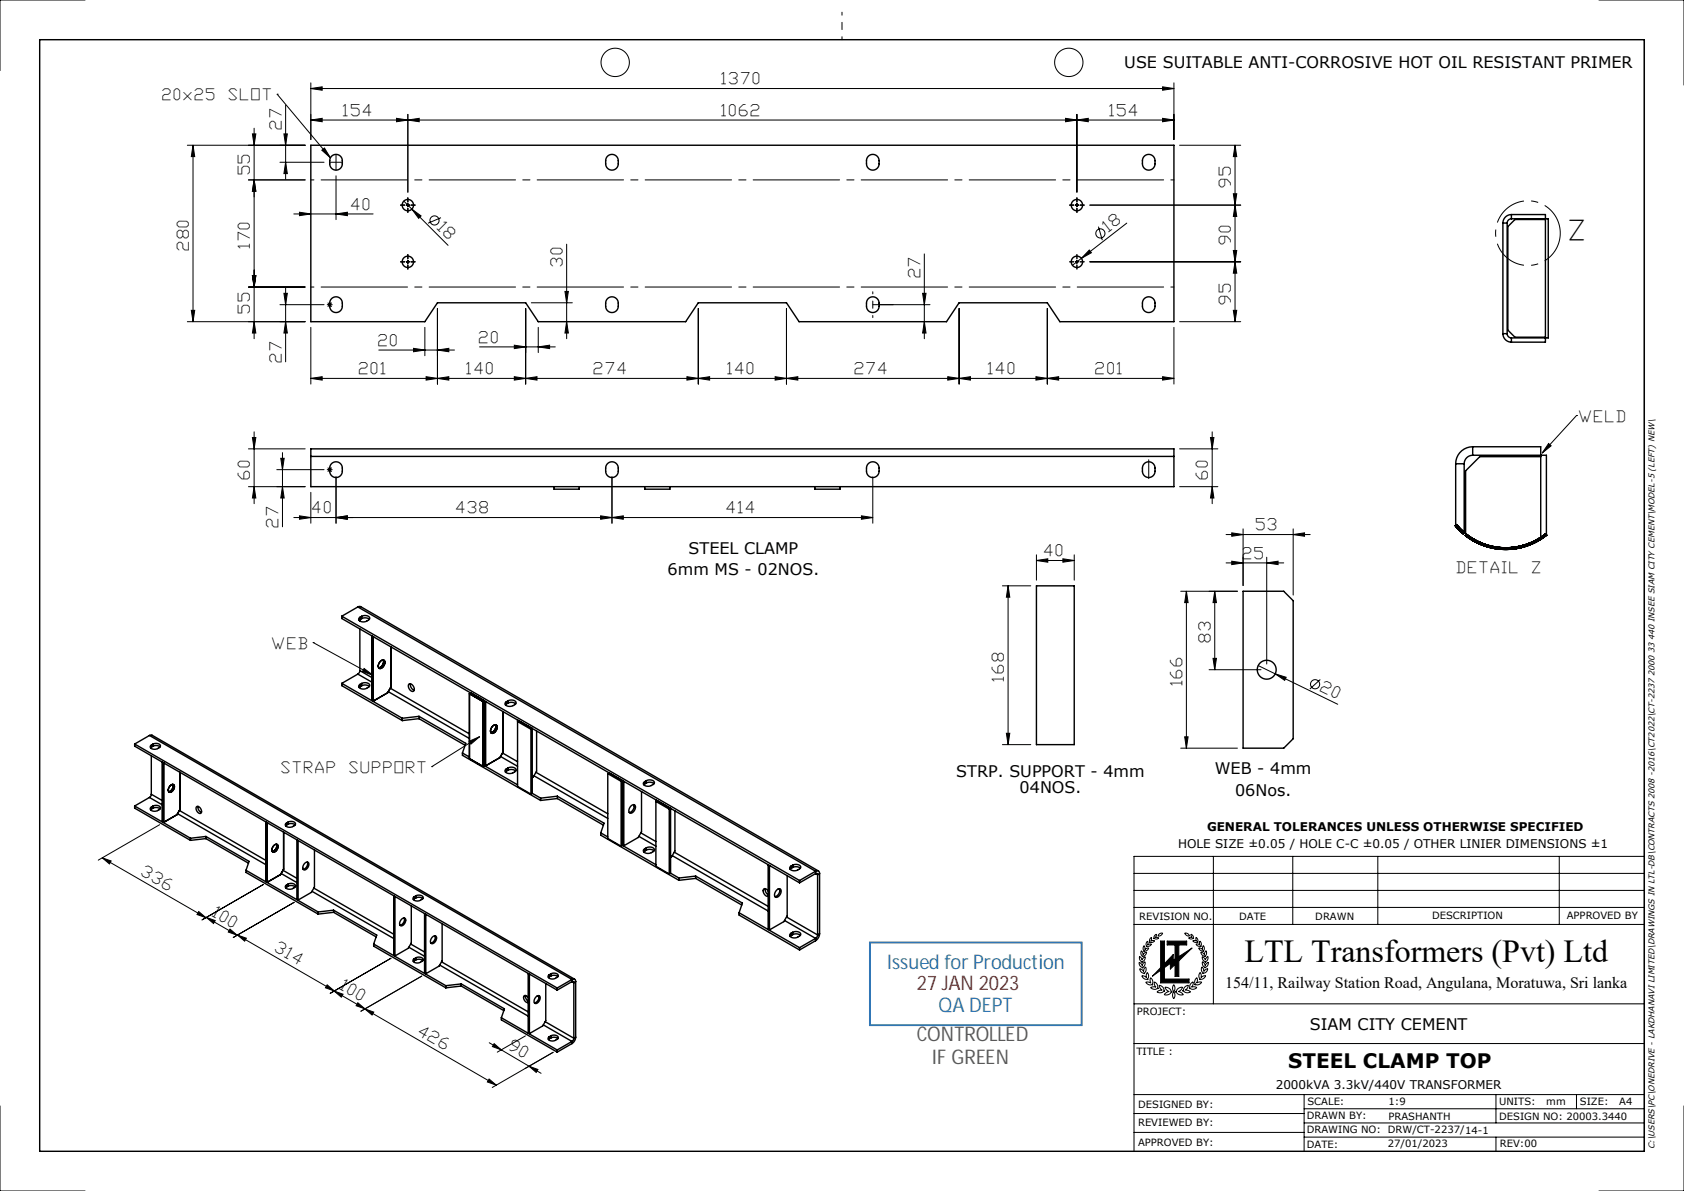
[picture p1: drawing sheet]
<svg xmlns="http://www.w3.org/2000/svg" width="297mm" height="210mm" viewBox="0 0 297 210" stroke-linecap="round" stroke-linejoin="round" font-family="sans-serif">
<path d="M275.2 41.1a5.7 5.7 0 0 0-8.5-5 5.7 5.7 0 0 0-.3 9.8 5.7 5.7 0 0 0 8.8-4.5v-.3" fill="none" stroke="#000" stroke-width=".18" stroke-dasharray="6.3 1.3 1.3 1.3" stroke-dashoffset=".5" stroke-linecap="butt"/>
<g fill="none" stroke="#000" stroke-width=".18">
<path d="M15 0h-15v12.4M48.9 16.6h.1M48.9 16.6l9.4 11.2M50.4 18.5v13.1M54.8 15.6l2-.3v.6zM54.8 14.6v10M54.8 15.6h152.2M205 15.3l2 .3-2 .3zM207 14.6v10M282 0h15v15M290 7v196M33 25.6h20.8"/>
<path d="M34 25.6l.3 2h-.6zM34 25.6v31.1M43.8 31.7h10M44.5 23.6h.6l-.3 2zM44.8 31.7l.3 2h-.6zM44.8 22.6v12.1M44.8 31.7v28M49.4 28.6h7.8M50.1 23.6h.6l-.3 2zM50.4 28.6l.3 2h-.6zM51.8 37.7h14M52.8 37.4l2 .3-2 .3z"/>
<path d="M54.8 21.2l2-.3v.6zM56.8 26.5l.4-.4 1.1 1.7zM59.3 37.7l2-.3v.6zM59.3 31v7.7M69.9 20.9l2 .3-2 .3zM71.2 35.5l7.8 7.8M71.7 36.2h.5M71.9 35.9v.5M71.9 21.2l2-.3v.6zM71.9 20.2v13.7M72.6 36.9l1.7 1.2-.5 .4zM77.8 38.4l-2.3 1"/>
<path d="M187.9 20.9l2 .3-2 .3zM189.7 36.2h.5M189.9 35.9v.5M189.9 21.2l2-.3v.6zM189.9 20.2v13.7M192.2 36.2h26.6M193.7 40l.7 2.4M198.7 39.3l-9.6 7.5M205 20.9l2 .3-2 .3zM207 21.2h-152.2M208 25.6h10.8M217.5 34.2h.6l-.3 2z"/>
<path d="M217.8 36.2l.3 2h-.6zM217.8 25.6v31.1M217.8 25.6l.3 2h-.6zM33 56.7h20.8M33.7 54.7h.6l-.3 2zM43.8 50.6h10M44.5 48.6h.6l-.3 2zM44.8 56.7l.3 2h-.6zM49.4 53.7h7.8M50.1 51.7h.6l-.3 2zM50.4 50.7v13.1M50.4 56.7l.3 2h-.6z"/>
<path d="M54.8 57.7v10M57.7 53.7h1M57.8 53.4l.7 .7M58.2 53.2v1M58.5 53.4l-.7 .7M71.7 46.2h.5M71.9 45.9v.5M74.9 57.7v5M77.2 54.4v13.3M92.7 54.4v13.3M93.7 53.4h7.2M94.9 57.7v4.5"/>
<path d="M99.6 51.4h.6l-.3 2zM99.9 56.7l.3 2h-.6zM99.9 43.1v16.6M123.2 54.4v13.3M138.7 54.4v13.3M154.9 53.7h9.1M162.7 51.7h.6l-.3 2zM163 56.7l.3 2h-.6zM163 44.8v14.9M169.2 54.4v13.3M184.7 54.4v13.3M189.7 46.2h.5"/>
<path d="M189.9 45.9v.5M192.1 44.1l.4 .5-1.8 1zM192.2 46.2h26.6M207 57.7v10M208 56.7h10.8M217.5 44.2h.6l-.3 2zM217.5 54.7h.6l-.3 2zM217.8 46.2l.3 2h-.6zM43.8 79.1h10M44.5 77.1h.6l-.3 2zM44.8 76.1v12.7M49.8 79.8v13.1"/>
<path d="M54.8 66.7l2-.3v.6zM54.8 66.7h152.2M66.8 61.7h13.4M72.9 61.4l2 .3-2 .3zM75.2 66.4l2 .3-2 .3zM77.2 66.7l2-.3v.6zM77.2 61.7l2-.3v.6zM84.6 61.2h13.3M90.7 66.4l2 .3-2 .3zM90.7 60.9l2 .3-2 .3zM92.7 66.7l2-.3v.6zM94.9 61.2l2-.3v.6z"/>
<path d="M121.2 66.4l2 .3-2 .3zM123.2 66.7l2-.3v.6zM136.7 66.4l2 .3-2 .3zM138.7 66.7l2-.3v.6zM167.2 66.4l2 .3-2 .3zM169.2 66.7l2-.3v.6zM182.7 66.4l2 .3-2 .3zM184.7 66.7l2-.3v.6zM205 66.4l2 .3-2 .3zM208 79.1h6.8M213.5 77.1h.6l-.3 2zM213.8 76.1v12.7"/>
<path d="M273.1 78.2l.5 .4-1.6 1.3zM278 73.3h.1M278 73.3l-6 6.6M43.8 85.8h10M44.8 85.8l.3 2h-.6zM48.8 82.8h8.4M49.5 80.8h.6l-.3 2zM49.8 85.8l.3 2h-.6zM52.8 91l2 .3-2 .3zM54.8 86.8v5.5M57.7 82.8h1M57.8 82.5l.7 .7"/>
<path d="M58.2 82.3v1M58.5 82.5l-.7 .7M59.3 91.3l2-.3v.6zM59.3 84.1v8.2M105.9 91l2 .3-2 .3zM107.9 84.1v8.2M107.9 91.3l2-.3v.6zM151.9 91l2 .3-2 .3zM153.9 91.3h-102.1M153.9 84.1v8.2M182.8 98.8l2-.3v.6zM182.8 97.8v4.5"/>
<path d="M182.8 98.8h6.7M187.5 98.5l2 .3-2 .3zM189.5 97.8v4.5M208 85.8h6.8M213.8 85.8l.3 2h-.6zM216.2 99.3h10.2M216.2 94.3h14.9M217.2 99l2 .3-2 .3zM217.2 94l2 .3-2 .3zM219.2 93.3v10M223.4 99.3l2-.3v.6zM223.4 98.3v18.8"/>
<path d="M228.1 94.3l2-.3v.6zM228.1 93.3v11.6M256.8 92.9l-.2-.2 .2 .2M256.8 92.9h.1M256.8 92.6h.1M256.8 92.9l.2 .2M256.8 92.9l.1 .1M256.8 92.7l-.1-.2 .2 .2M256.8 92.7l.2 .2M256.9 93h.1M256.9 92.4v.1M256.9 92.5h.1"/>
<path d="M256.9 93.1h.1M256.9 92.5l.1 .1M256.9 92.8l.3 .2M257 92.5l.2 .3M257 93.1l.2 .3M257 92.9h.1M257 93.2h.1M257.1 93.2h.1M257.1 92.9l.1 .2M257.1 92.7l.2 .2M257.1 93.3l.2 .1M257.2 93.1l.1 .1"/>
<path d="M257.2 92.8l.1 .1M257.2 93.4h.1M257.3 93.1v.1M257.3 93.4l.1 .2M257.3 92.9h.1M257.3 93.2l.1 .1M257.3 92.9l.2 .2M257.3 93.5h.1M257.3 93.2l.2 .2M257.4 93.5h.1M257.4 93h.1M257.4 93.3l.2 .2"/>
<path d="M257.4 93.5l.1 .1M257.4 93v.1M257.4 93.1l.1 .1M257.5 93.6h.1M257.5 93.6l.1 .1M257.5 93.4l.1 .1M257.5 93.7l.2 .1M257.5 93.2l.3 .2M257.5 93.2h.1M257.6 93.5l.2 .2M257.6 93.5l.1 .1M257.6 93.2v.1"/>
<path d="M257.6 93.8l.3 .2M257.7 93.3l.1 .2M257.7 93.4l.2 .2M257.8 93.6l.2 .3M257.8 93.9h.1M257.8 93.9l.2 .2M257.8 93.7h.1M257.9 93.5h.1M257.9 94l.2 .2M257.9 93.8l.3 .3M257.9 93.6h.1M258 93.6h.1"/>
<path d="M258 93.6l.2 .2M258 93.9l.2 .1M258 93.6v.1M258.1 93.7h.1M258.1 94.2h.1M258.2 93.8h.1M258.2 94.1h.1M258.2 93.8l.1 .1M258.3 93.9h.1M258.4 94.4h.1M258.4 94.4l.1 .1M258.4 94.4l.3 .3"/>
<path d="M258.5 94.3l.1 .1M258.5 94.5h.1M258.5 94.3l.3 .2M258.5 94.5l.1 .1M258.6 94.1h.1M258.6 94.1l.1 .1M258.6 94.1l.7 .5M258.6 94.6h.1M258.7 94.7l.2 .1M258.7 94.4l.1 .1M258.7 94.7h.1M258.8 94.3l.1 .1"/>
<path d="M258.8 94.5l.1 .1M258.8 94.5l.4 .3M258.8 94.8h.1M258.9 94.3h.1M258.9 94.6h.1M258.9 94.8l.1 .1M259 94.9h.1M259 94.6v.1M259 94.4h.1M259 94.9l.2 .1M259 94.7h.1M259.1 94.5h.1"/>
<path d="M259.1 94.7l.2 .2M259.1 95l.3 .1M259.2 94.6l.1 .1M259.2 94.8l.3 .2M259.3 95.1h.1M259.3 94.6v.1M259.3 94.7l.6 .3M259.3 95.1l.4 .2M259.4 94.7h.1M259.4 94.9h.1M259.4 95.1l.1 .1M259.4 94.9l.3 .2"/>
<path d="M259.5 95h.1M259.5 94.8h.1M259.5 95.2h.1M259.6 95h.1M259.6 94.8h.1M259.6 94.8v.1M259.6 95.1h.1M259.6 95.3l.2 .1M259.7 95.3l.1 .1M259.7 94.9h.1M259.7 95.1l.2 .1M259.7 95.1h.1"/>
<path d="M259.7 94.9l.2 .1M259.8 95.2h.1M259.8 95.4h.1M259.9 95.4h.1M259.9 95.2h.1M259.9 95.4l.1 .1M259.9 95l.2 .1M259.9 95.2l.3 .2M259.9 95l.7 .4M260 95.5l.1 .1M260.1 95.5h.1M260.1 95.1h.1"/>
<path d="M260.1 95.5v.1M260.1 95.1v.1M260.1 95.6h.1M260.1 95.4l.3 .1M260.2 95.6l.2 .1M260.2 95.4h.1M260.2 95.6h.1M260.3 95.2h.1M260.3 95.4h.1M260.3 95.6v.1M260.3 95.4l.4 .2M260.3 95.2v.1"/>
<path d="M260.3 95.7l.3 .1M260.4 95.3h.1M260.4 95.5h.1M260.5 95.5h.1M260.5 95.3h.1M260.5 95.3l.3 .2M260.5 95.8h.1M260.6 95.8h.1M260.6 95.8l.2 .1M260.6 95.6h.1M260.7 95.6h.1M260.7 95.6l.1 .1"/>
<path d="M260.7 95.8l.1 .1M260.7 95.6v.1M260.7 95.5l.2 .1M260.7 95.9l.4 .1M260.7 95.7h.2M260.8 95.5l.3 .1M260.8 95.9l.2 .1M260.9 95.7h.1M260.9 95.7l.6 .3M260.9 95.7v.1M261 95.6l.2 .1M261 95.8h.1"/>
<path d="M261 95.6h.1M261.1 96l.3 .1M261.1 95.8l.2 .1M261.1 95.6l.1 .1M261.1 95.8h.1M261.2 96v.1M261.2 95.7h.1M261.2 95.7l.3 .1M261.2 96.1h.1M261.3 95.7h.1M261.3 96.1h.1M261.3 95.9h.1"/>
<path d="M261.4 95.9h.1M261.4 96.1h.1M261.4 96.1l.2 .1M261.4 95.7l.3 .2M261.4 96l.4 .1M261.5 95.8h.1M261.5 96h.1M261.5 96.2l.3 .1M261.6 96h.1M261.6 95.8h.1M261.6 95.8l.5 .2M261.7 96.1h.1"/>
<path d="M261.7 96.3h.1M261.8 96.1h.1M261.8 96.1l.3 .1M261.8 96.3l.2 .1M261.8 95.9h.1M261.8 96.3h.2M261.9 96.1h.1M261.9 96.1l.1 .1M262 96.4h.1M262 96.4h.3M262 96.2h.1M262 96h.1"/>
<path d="M262.1 96.4h.1M262.1 96.4l.4 .1M262.1 96.2l.3 .1M262.1 96l.4 .1M262.2 96h.1M262.2 96.2h.1M262.3 96.2h.1M262.3 96.3h.3M262.4 96.1l.2 .1M262.4 96.5h.1M262.5 96.5h.1M262.5 96.3h.1"/>
<path d="M262.5 96.5l.3 .1M262.6 96.1h.1M262.6 96.3l.4 .1M262.6 96.2h.1M262.6 96.2h.3M262.7 96.5l.6 .2M262.7 96.2h.1M262.7 96.4h.1M262.8 96.2h.1M262.9 96.6h.1M262.9 96.4h.1M262.9 96.4l.5 .1"/>
<path d="M262.9 96.2h.1M263 96.2l.1 .1M263 96.4h.1M263 96.6h.1M263.1 96.5h.1M263.1 96.3h.1M263.1 96.7h.1M263.1 96.3h.3M263.2 96.3h.1M263.2 96.7l.5 .1M263.2 96.7h.1M263.3 96.5h.2"/>
<path d="M263.3 96.3l.3 .1M263.5 96.5h.1M263.5 96.4h.1M263.5 96.7h.1M263.5 96.4h.3M263.5 96.5l.3 .1M263.5 96.5v.1M263.6 96.6h.1M263.6 96.8h.1M263.7 96.4h.1M263.7 96.8h.1M263.7 96.6h.1"/>
<path d="M263.8 96.6h.2M263.8 96.8h.1M263.8 96.8h.4M263.8 96.4l.4 .1M263.8 96.4h.1M263.9 96.4h.1M263.9 96.8h.1M263.9 96.6h.3M264 96.4h.1M264 96.8h.1M264 96.6l.2 .1M264 96.4l.1 .1"/>
<path d="M264.1 96.6h.1M264.1 96.5h.1M264.2 96.8h.1M264.2 96.5h.3M264.2 96.6l.4 .1M264.2 96.8l.3 .1M264.2 96.5h.1M264.2 96.7h.1M264.3 96.7h.1M264.3 96.8h.1M264.4 96.9h.4M264.4 96.7h.4"/>
<path d="M264.5 96.5h.3M264.6 96.5h.1M264.6 96.7h.4M264.7 96.9h.3M264.7 96.5h.6M264.8 96.7h.1M264.9 96.9h.3M264.9 96.7h.4M265 96.5h.1M265 96.9h.1M265.1 96.7h.1M265.1 96.9h.4"/>
<path d="M265.2 96.7h.3M265.2 96.5l.3 .1M265.4 96.5h.3M265.4 96.7h.3M265.4 96.9h.3M265.5 96.9h.1M265.6 96.9h.1M265.8 96.9h.1M265.9 96.7h-.3M266 96.9h-.4M266 96.5l-.4 .1M266 96.7h.1"/>
<path d="M266.1 96.7h.1M266.2 96.5h-.3M266.2 96.9h-.3M266.2 96.7h-.3M266.2 96.7h.1M266.3 96.5h-.2M266.3 96.5h-.1M266.3 96.7h.1M266.3 96.5h.1M266.4 96.5h-.1M266.4 96.9h-.1M266.4 96.7h-.1"/>
<path d="M266.4 96.9h.1M266.4 96.7h-.2M266.4 96.7h.1M266.5 96.5h-.1M266.5 96.9h-.4M266.5 96.7h.1M266.6 96.7h-.1M266.6 96.5h.1M266.7 96.5h-.3M266.7 96.9h-.3M266.7 96.7h-.3M266.7 96.5h.1"/>
<path d="M266.7 96.9h.1M266.8 96.5h-.2M266.9 96.8l-.3 .1M266.9 96.6l-.3 .1M267 96.5h-.1M267.1 96.6h-.1M267.1 96.8h.1M267.2 96.8h-.4M267.2 96.8h.1M267.3 96.6l-.5 .1M267.3 96.8h.1M267.3 96.4l-.3 .1"/>
<path d="M267.4 96.6h.1M267.4 96.6h-.3M267.5 96.8h-.3M267.5 96.6h.1M267.6 96.7h-.1M267.6 96.7l-.2 .1M267.6 96.5l-.3 .1M267.6 96.4l-.8 .1M267.7 96.5h.1M267.7 96.7h.1M267.8 96.3h.1M267.8 96.7h-.2"/>
<path d="M267.8 96.3l-.3 .1M267.9 96.3h.1M267.9 96.5l-.4 .1M267.9 96.7h.1M267.9 96.5h.1M268 96.3h.1M268 96.7h.1M268 96.3h-.2M268 96.5h.1M268 96.6h.1M268 96.6l-.2 .1M268.1 96.5h-.4"/>
<path d="M268.1 96.6h-.1M268.1 96.6h.1M268.1 96.4v.1M268.2 96.4h-.1M268.2 96.6h.1M268.2 96.2l-.2 .1M268.2 96.4h.1M268.3 96.4h-.1M268.3 96.6h-.2M268.3 96.2h-.1M268.3 96.2l-.2 .1M268.4 96.6h-.1"/>
<path d="M268.4 96.2h-.1M268.4 96.6h-.2M268.4 96.6h.1M268.4 96.4h.1M268.5 96.4l-.4 .1M268.5 96.5l-.1 .1M268.5 96.3l-.2 .1M268.5 96.1v.1M268.6 96.5h-.1M268.6 96.3h-.1M268.6 96.3h.1M268.7 96.5h-.1"/>
<path d="M268.7 96.5h.1M268.7 96.1l-.4 .1M268.8 96.1h.1M268.8 96.3h-.1M268.8 96.4l-.3 .1M268.8 96.3h-.3M268.8 96.4h.1M268.9 96.1h-.1M268.9 96.2h.1M268.9 96.4h.1M268.9 96h.1M269 96.2h.1"/>
<path d="M269 96l-.4 .1M269 96.4h.1M269.1 96.4h-.1M269.2 96h-.2M269.2 96.1l-.4 .2M269.2 95.9l-.2 .1M269.2 96.3l-.4 .2M269.2 96.1h.1M269.3 96.1h-.1M269.3 96.1h.1M269.3 96.3l-.2 .1M269.3 95.9h.1"/>
<path d="M269.3 96.3h.1M269.4 96.3h-.1M269.4 96.1h.1M269.4 95.9h.1M269.4 96.3h.1M269.4 95.9h-.2M269.6 96.2h-.1M269.6 95.8h-.1M269.6 96l-.6 .2M269.6 96.2h.1M269.6 95.8l-.2 .1M269.6 96h.1"/>
<path d="M269.6 95.8h.1M269.7 95.8h-.1M269.7 96h.1M269.7 96.1l-.4 .2M269.7 95.8h.1M269.7 95.9v.1M269.7 95.7v.1M269.7 95.9l-.3 .2M269.7 96.1l-.1 .1M269.8 96.1h-.1M269.8 95.7h.1M269.8 95.9h.1"/>
<path d="M269.8 95.9h-.1M269.9 95.7l-.3 .1M269.9 95.7h.1M269.9 95.9h.1M269.9 96.1h-.2M270 95.7h-.1M270 95.6h.1M270 96h.1M270 95.8l-.3 .1M270.1 95.6h.1M270.1 95.8h.1M270.2 95.8h-.1"/>
<path d="M270.2 95.7v.1M270.3 95.9h-.1M270.3 95.5l-.1 .1M270.3 95.5h.1M270.3 95.5l-.5 .2M270.4 95.5h.1M270.4 95.7h-.2M270.4 95.8l-.5 .3M270.4 95.6l-.5 .3M270.5 95.8h-.1M270.5 95.6h-.1M270.5 95.6h.1"/>
<path d="M270.6 95.6h-.1M270.6 95.8h-.1M270.6 95.4l-.3 .1M270.6 95.8h.1M270.6 95.4h.1M270.6 95.6h.1M270.6 95.7l-.3 .2M270.7 95.3h.1M270.7 95.5l-.3 .2M270.8 95.3h-.1M270.8 95.3h.1M270.8 95.2l-.3 .2"/>
<path d="M270.8 95.2h.1M270.8 95.4l-.2 .1M270.8 95.6l-.3 .2M270.9 95.4h.1M270.9 95.4l-.1 .1M270.9 95.2h.1M270.9 95.6l-.2 .1M271 95.4h-.1M271 95.3v.1M271 95.5v.1M271 95.3h.1M271 95.1h.1"/>
<path d="M271 95.5h.1M271.1 95.3h.1M271.1 95.1h.1M271.2 95.3l-.3 .1M271.2 95.2h.1M271.2 95l-.1 .1M271.3 95.4h-.1M271.3 95l-.5 .2M271.4 95.4h-.1M271.4 94.9h.1M271.4 94.9l-.1 .1M271.4 95.1l-.2 .1"/>
<path d="M271.5 95.3h-.1M271.5 94.9h.1M271.5 95.1h.1M271.5 94.8l-.1 .1M271.5 95v.1M271.6 94.8h-.1M271.6 95l-.5 .3M271.6 94.8h.1M271.7 94.9v.1M271.7 94.7l-.1 .1M271.7 94.9l-.2 .1M271.7 94.9l-.1 .1"/>
<path d="M271.7 94.9h.1M271.8 95.1l-.1 .1M271.8 94.9h.1M271.8 94.6l-.3 .2M271.8 95.1h.1M271.9 94.6l-.2 .1M271.9 94.8l-.2 .1M271.9 94.8h.1M271.9 95h.1M272 94.5l-.2 .1M272 95h.1M272 94.5h.1"/>
<path d="M272 94.9v.1M272.1 94.7l-.3 .2M272.1 94.7h.1M272.1 94.9l-1.2 .7M272.1 94.9h.1M272.2 94.6l-.3 .2M272.2 94.8h.1M272.2 94.8l-.1 .1M272.2 94.6l-.1 .1M272.2 94.4l-.3 .2M272.2 94.6h.1M272.2 94.3l-.1 .1"/>
<path d="M272.3 94.3h-.1M272.3 94.8h.1M272.3 94.5v.1M272.3 94.3h.1M272.3 94.7v.1M272.3 94.5h.1M272.4 94.2h.1M272.4 94.4l-.2 .2M272.4 94.6v.1M272.5 94.6l-.3 .2M272.5 94.2h-.1M272.5 94.6l-.1 .1"/>
<path d="M272.5 94.4h.1M272.5 94.6h.1M272.5 94.3v.1M272.6 94.3h.1M272.6 94.1l-.3 .2M272.6 94.1l-.1 .1M272.6 94.1h.1M272.6 94.3l-.3 .2M272.7 94.5h-.1M272.7 94.2l-.1 .1M272.7 94.2v.1M272.7 94.4h.1"/>
<path d="M272.8 94.4h-.1M272.8 94.4h.1M272.8 94.3l-.3 .3M272.8 94.3h.1M55.2 113.3h.1M55.2 113.3l10.6 5.8M64.2 117.9l1.6 1.2-1.9-.7zM176.8 103.3h5M177.8 103.3v28M177.8 103.3l.3 2h-.6zM209.2 104.3l.3 2h-.6zM209.2 104.3v27.6"/>
<path d="M213.2 118.1h9.2M213.9 116.1h.6l-.3 2zM214.2 104.3v13.8M214.2 104.3l.3 2h-.6zM218.2 104.3h-10M221.9 117.4l14 6.8M224.9 118.8l1.9 .6-.2 .6zM232.9 119.8l-1.9 1.7M76.2 135.2h.1M82.7 130.7l1.9-.8-1.5 1.3zM84.6 129.9l-8.4 5.3M176.8 131.3h5"/>
<path d="M177.5 129.3h.6l-.3 2zM208.2 131.9h10M208.9 129.9h.6l-.3 2zM18 151.3l18.3 10.5M18 151.3l1.6 .5-.3 .5zM28.2 145.4l-10.9 6.3M46.4 156l-10.8 6.2M51.9 159.1l-10.8 6.2M200 157h90M200 154h90M214 151v26M228 151v12"/>
<path d="M243 151v12M275 151v12M290 151h-90v52M35 160.7l1.3 1.1-1.6-.6zM36.4 161.8l5.4 3.1M36.4 161.8l1.6 .5-.3 .5zM40.6 163.8l1.2 1.1-1.5-.6zM41.9 164.9l1.5 .5-.3 .5zM41.9 164.9l17.1 9.8M57.7 173.7l1.3 1-1.6-.5zM58.9 174.7l5.5 3.2M58.9 174.7l1.6 .6-.3 .5z"/>
<path d="M63.1 176.8l1.3 1.1-1.6-.6zM64.4 177.9l1.5 .6-.3 .5zM64.4 177.9l23.1 13.4M68.9 169l-10.7 6.2M74.4 172.1l-10.8 6.2M200 177h90M200 163h90M200 160h90M200.9 169.7l.6 .6 .1-.4 .3-.3a.94 .94 0 0 1-.4 1.1 .97 .97 0 0 1-.6-1zM201 168.6l.4 .7 .2-.4 .4-.2a.9 .9 0 0 1-.6 .9 .93 .93 0 0 1-.4-1zM201 170.8l.4 .2 .3 .3 .1-.4 .2-.4a.97 .97 0 0 1-.2 1.2 1.01 1.01 0 0 1-.8-.9zM201.3 167.6l.3 .7 .3-.3 .3-.1a.86 .86 0 0 1-.7 .8 .89 .89 0 0 1-.2-1.1z"/>
<path d="M201.4 172l.4 .1 .4 .3v-.5l.1-.4a1.01 1.01 0 0 1 .1 1.2 1.05 1.05 0 0 1-1-.7zM201.8 166.7l.1 .7 .3-.2h.4a.82 .82 0 0 1-.9 .5 .86 .86 0 0 1 .1-1zM202.1 173.2h.4l.5 .1-.2-.4 .1-.5a1.05 1.05 0 0 1 .3 1.3l-.1-.1a.81 .81 0 0 1-1-.4zM202.3 166l.2 .2-.1 .4 .3-.1h.4a.79 .79 0 0 1-.9 .4l-.1-.5zM203 165.4l.1-.1-.1 .6h.6a.47 .47 0 0 1-.8 .2l-.1-.4zM203.5 165.4a.45 .45 0 0 0 .8 0l-.6-.1 .3-.6a.55 .55 0 0 0-.5 .7M203.6 173.1a1.08 1.08 0 0 1 .6 1.2h-.1a.84 .84 0 0 1-1.2-.2l.5-.1 .5 .1-.3-.5zM204.4 164.7l.7-.2a.69 .69 0 0 1-.9 .5zM204.4 173.7a1.12 1.12 0 0 1 1 1.1l-.1-.1a.87 .87 0 0 1-1.3 .2l.5-.3h.5l-.4-.4zM204.7 165.9h.7v4l1.5-1.6v1l.3-.2v-2.5h-1.3v-.7h3.4v.7h-1.4v2.1l2.3-1.5-2.3 2.2v2.8h-.7v-2.1l-.8 .8v-1l-1 .7v2h4.3v.7h-5v-2.2l-1.4 1 1.4-1.5zM205.5 174.1a.92 .92 0 0 1 1 .7h.2a1.04 1.04 0 0 1-1.4 .6l.4-.4 .5-.2a1.13 1.13 0 0 1-.7-.7zM207 173.6a1 1 0 0 1 0 1.3 1 1 0 0 1 0-1.3z"/>
<path d="M207 174.9a1 1 0 0 1 0 1.2 1 1 0 0 1 0-1.2zM207.7 174.4l.4-.3h.5a1.13 1.13 0 0 1-.8 .7l.5 .2 .4 .4a1.04 1.04 0 0 1-1.3-.6h.1zM208.9 164.5a.64 .64 0 0 1 .8 .5l-.4-.1zM209 174l.6-.3-.2 .5-.4 .4h.5l.5 .3a.87 .87 0 0 1-1.2-.2l-.2 .1v-.2h.1l.1-.3zM210 164.7a.62 .62 0 0 1 .5 .8l-.1-.1a.45 .45 0 0 1-.7 0l.6-.1zM210.1 173.4l.3-.3v.5l-.3 .5 .5-.1 .5 .1a.95 .95 0 0 1-1.3 .1zM210.9 166.5h.4l.3 .1v-.7a.69 .69 0 0 1 .1 1v-.1a.61 .61 0 0 1-.8-.3zM210.9 165.3a.66 .66 0 0 1 .3 .9l-.1-.1a.47 .47 0 0 1-.7-.2h.6zM211 172.5l.1-.1 .1 .3-.2 .6 .5-.1h.4a.91 .91 0 0 1-1.2 .4l.1-.1-.1-.5zM211.4 167.1l.4 .1 .3 .2 .1-.7a.72 .72 0 0 1 0 1h-.1a.64 .64 0 0 1-.7-.6zM211.7 171.5l.2 .4-.1 .5 .4-.3 .4-.1a.88 .88 0 0 1-1 .7v-.1a.78 .78 0 0 1 .1-1.1zM211.8 167.9l.4 .1 .2 .3 .3-.7a.75 .75 0 0 1-.3 1.1v-.1a.67 .67 0 0 1-.6-.7z"/>
<path d="M212 170.5l.2 .3 .1 .5 .3-.3 .4-.2a.85 .85 0 0 1-.9 .8l.1-.1a.75 .75 0 0 1-.2-1zM212 168.7l.4 .2 .2 .4 .4-.7a.78 .78 0 0 1-.5 1v-.1a.7 .7 0 0 1-.5-.8zM212.1 169.6l.3 .3 .1 .4 .6-.6a.82 .82 0 0 1-.7 .9l.1-.1a.73 .73 0 0 1-.4-.9zM0 195v15h15M86.3 190.3l1.2 1-1.5-.5zM86.3 183.9l9.1 5.3M87.1 184l1.3 1.1-1.6-.6zM92.7 182.7l-5 2.8M93.3 188l1.6 .6-.3 .5zM97.6 185.5l-10.8 6.2M200 196.3h30M200 199.7h30"/>
<path d="M200 193h90M200 184h90M230 198h60M230 193v10M230 195.5h60M263.8 193v5M278 193v2.5M297 195v15h-15M230 200.5h60M263.8 200.5v2.5"/>
<circle cx="108.5" cy="11" r="2.5"/>
<circle cx="188.5" cy="11" r="2.5"/>
<circle cx="76.6" cy="38.9" r=".81"/>
<circle cx="194.1" cy="41.2" r=".81"/>
<circle cx="231.9" cy="120.6" r=".81"/>
</g>
<path d="M148.5 7v-4.8" fill="none" stroke="#000" stroke-width=".18" stroke-dasharray="15.2 1.3 1.3 1.3" stroke-dashoffset="14.7"/>
<g fill="none" stroke="#000" stroke-width=".25">
<path d="M7 7h283v196h-283zM54.8 25.6h152.2v31.1h-20.1l-2.2-3.3h-15.5l-2.3 3.3h-26l-2.2-3.3h-15.5l-2.3 3.3h-26l-2.2-3.3h-15.5l-2.3 3.3h-20.1zM58.5 27.5a1.11 1.11 0 0 1 1.2-.2 1.11 1.11 0 0 1 .7 1 1.19 1.19 0 0 1-.4 1.5 1.19 1.19 0 0 1-1.5-.1 1.8 1.8 0 0 1 0-2.2zM107.1 27.5a1.11 1.11 0 0 1 1.3-.2 1.11 1.11 0 0 1 .6 1 1.19 1.19 0 0 1-.4 1.5 1.19 1.19 0 0 1-1.5-.1 1.8 1.8 0 0 1 0-2.2zM153.1 27.5a1.11 1.11 0 0 1 1.3-.2 1.11 1.11 0 0 1 .6 1 1.19 1.19 0 0 1-.4 1.5 1.19 1.19 0 0 1-1.5-.1 1.8 1.8 0 0 1 0-2.2zM201.8 27.5a1.11 1.11 0 0 1 1.2-.2 1.11 1.11 0 0 1 .7 1 1.19 1.19 0 0 1-.4 1.5 1.19 1.19 0 0 1-1.5-.1 1.8 1.8 0 0 1 0-2.2zM265.1 39.3h.7M265.1 39.3v19.5M265.8 39.3v19.5M266.6 37.8a1.5 1.5 0 0 0-1.5 1.5M266.6 38.6a.75 .75 0 0 0-.8 .7M266.6 38.6h6.5v21h-6.5"/>
<path d="M266.6 37.8h6v22.5h-6M266.6 37.8v.8M272.6 38.7h-5.4l-1.3 1.3v18.2l1.3 1.3h5.4M58.5 52.7a1.11 1.11 0 0 1 1.2-.3 1.11 1.11 0 0 1 .7 1 1.19 1.19 0 0 1-.4 1.5 1.19 1.19 0 0 1-1.5-.1 1.8 1.8 0 0 1 0-2.1zM107.1 52.7a1.11 1.11 0 0 1 1.3-.3 1.11 1.11 0 0 1 .6 1 1.19 1.19 0 0 1-.4 1.5 1.19 1.19 0 0 1-1.5-.1 1.8 1.8 0 0 1 0-2.1zM153.1 52.7a1.11 1.11 0 0 1 1.3-.3 1.11 1.11 0 0 1 .6 1 1.19 1.19 0 0 1-.4 1.5 1.19 1.19 0 0 1-1.5-.1 1.8 1.8 0 0 1 0-2.1zM201.8 52.7a1.11 1.11 0 0 1 1.2-.3 1.11 1.11 0 0 1 .7 1 1.19 1.19 0 0 1-.4 1.5 1.19 1.19 0 0 1-1.5-.1 1.8 1.8 0 0 1 0-2.1zM265.1 58.8a1.5 1.5 0 0 0 1.5 1.5M265.1 58.8h.7M265.8 58.8a.75 .75 0 0 0 .8 .8M266.6 59.6v.7M259.7 78.8a3 3 0 0 0-3 3"/>
<path d="M259.7 78.8h12v16.1M259.7 78.8v1.5M54.8 80.5v-1.4h152.2v1.4M54.8 80.5v5.3h152.2v-5.3M54.8 80.5h152.2M58.5 81.7a1.11 1.11 0 0 1 1.2-.2 1.11 1.11 0 0 1 .7 1 1.19 1.19 0 0 1-.4 1.5 1.19 1.19 0 0 1-1.5-.1 1.8 1.8 0 0 1 0-2.2zM97.7 85.8v.5h4.5v-.5M107.1 81.7a1.11 1.11 0 0 1 1.3-.2 1.11 1.11 0 0 1 .6 1 1.19 1.19 0 0 1-.4 1.5 1.19 1.19 0 0 1-1.5-.1 1.8 1.8 0 0 1 0-2.2zM113.7 85.8v.5h4.5v-.5M143.7 85.8v.5h4.5v-.5M153.1 81.7a1.11 1.11 0 0 1 1.3-.2 1.11 1.11 0 0 1 .6 1 1.19 1.19 0 0 1-.4 1.5 1.19 1.19 0 0 1-1.5-.1 1.8 1.8 0 0 1 0-2.2zM201.8 81.7a1.11 1.11 0 0 1 1.2-.2 1.11 1.11 0 0 1 .7 1 1.19 1.19 0 0 1-.4 1.5 1.19 1.19 0 0 1-1.5-.1 1.8 1.8 0 0 1 0-2.2z"/>
<path d="M256.7 81.8h1.5M256.7 81.8v10.7M258.2 81.8v12.3M259.7 80.3a1.5 1.5 0 0 0-1.5 1.5M259.7 80.3h13v13.9M271.7 80.5h-10.7l-2.5 2.5v11.3M60.3 108.7l80.7 46.6M60.3 108.7v.4l80.7 46.6M63.1 107h.5l80.7 46.6M63.1 107l-2.8 1.7M63.1 107l80.7 46.6M63.1 118.9l-2.8 1.6"/>
<path d="M63.1 118.9l2.5 1.4M63.5 118.2l-.4 .7M63.5 109.3v.2M63.5 110.9v7.3M63.5 118.2l2.1 1.3M63.5 109.2l-.2 .2M63.5 108.8v.4M63.8 108.7a.91 .91 0 0 1 1.4 .4 1.17 1.17 0 0 1-1.9 .1l.2-.4M63.8 109.1a1.2 1.2 0 0 1 1.3 .1M63.8 108.7l-.3 .1M63.8 108.7v.4M63.8 109.1l-.3 .1"/>
<path d="M65.6 112.2v11.3l.2 .1M65.6 112.2l.2 .1M65.6 112.2h.1M65.8 112.3v11.3M65.9 112.3h-.1M67.1 116.6a.46 .46 0 0 1 .6-.2 .46 .46 0 0 1 .1 .7 .67 .67 0 0 1-.3 .7 .67 .67 0 0 1-.7-.1 1.12 1.12 0 0 1 .3-1.1zM67.6 116.4a1.1 1.1 0 0 1-.8 1.3M68.9 114.1v7l-.5 1.1-2.6 1.4M182.8 103.3h6.7v28h-6.7zM219.2 104.3h7.2l1.7 1.6v24.4l-1.7 1.6h-7.2zM23.7 131.2l74.6 43M23.7 131.2v.4l74.6 43"/>
<path d="M26.4 129.7l.4-.1 74.5 43.1M26.4 129.7l-2.7 1.5M26.4 129.7l74.5 43M26.7 131.8v.2M26.7 133.3v6.7M26.7 131.7l-.1 .2M26.7 131.4v.3M27 131.2l.2-.1a.64 .64 0 0 1 .7 0 .64 .64 0 0 1 .3 .6 1.09 1.09 0 0 1-1.7 0l.2-.3M27 131.6l.1-.1a1.11 1.11 0 0 1 1.1 .2M27 131.2l-.3 .2M27 131.2v.4M27 131.6l-.3 .1"/>
<path d="M28.6 134.5v10.4l.3 .1M28.6 134.5l.3 .1M28.7 134.4l-.1 .1M28.9 134.6v10.4M28.9 134.5v.1M30 138.6a.43 .43 0 0 1 .6-.2 .43 .43 0 0 1 .1 .6 .62 .62 0 0 1-.3 .6 .62 .62 0 0 1-.7-.1v-.4zM30.5 138.3a1.02 1.02 0 0 1-.8 1.3M31.7 136.2v6.5l-.5 1-2.3 1.3M60.3 120.5v.4l10.7 6.2M60.3 120.5l10.7 6.1M63.5 121.1l-.2 .1M63.5 120.7v.4"/>
<path d="M63.8 120.5a.91 .91 0 0 1 1.4 .4 1.17 1.17 0 0 1-1.9 .1l.2-.3M63.8 120.9a1.2 1.2 0 0 1 1.3 .2M63.8 120.5l-.3 .2M63.8 120.5v.4M63.8 120.9l-.3 .2M68.5 122l14.3 8.2M68.8 121.3l14 8.1M71 126.6v.5M72.1 120.6a.84 .84 0 0 1 .8 1.3 .89 .89 0 0 1-.8-1.3zM72.4 120.6a1.07 1.07 0 0 0 .6 1.1M73.9 126.3l8.2 4.8-.5 1.7M73.9 126.3l-2.9 .3"/>
<path d="M73.9 126.3v.4M73.9 126.7l8.1 4.7M73.9 126.7l-2.9 .4M81.6 132.8l1.2 .7M81.6 132.8v.4l13.7 7.9M82.8 122.3v11.5l2.4 1.3M82.8 122.3l2.4 1.4M83 122.2l-.2 .1M85.2 123.7l.2-.1v11.4M85.2 123.7v11.4M85.4 135l5.9 3.4M85.4 134.9l.2 .2"/>
<path d="M85.4 135l-.2 .1M85.4 123.6l.2 .2M85.6 123.8v11.3M85.7 123.7l-.1 .1M86.9 128.1a.46 .46 0 0 1 .6-.3 .46 .46 0 0 1 .1 .8 .67 .67 0 0 1-.3 .6 .67 .67 0 0 1-.8-.1 1.12 1.12 0 0 1 .4-1zM87.4 127.8a1.1 1.1 0 0 1-.8 1.4M88.3 133.4l3 1.7M88.6 132.8l2.7 1.5M88.7 125.5v7.1l-.5 1-2.6 1.5M89.3 124.1l-.2 .2M89.3 136l-.2 .1M89.3 123.7v.4"/>
<path d="M89.3 135.6v.4M89.6 123.6a.91 .91 0 0 1 1.4 .4 1.17 1.17 0 0 1-1.9 .1l.2-.4M89.6 135.4a.91 .91 0 0 1 1.4 .4 1.17 1.17 0 0 1-1.9 .1l.2-.3M89.6 124a1.2 1.2 0 0 1 1.3 .1M89.6 135.8a1.2 1.2 0 0 1 1.3 .2M89.6 123.6l-.3 .1M89.6 135.4l-.3 .2M89.6 123.6v.4M89.6 135.4v.4M89.6 124l-.3 .1M89.6 135.8l-.3 .2M91.3 127l.2 .1"/>
<path d="M91.3 127v11.7l2.3 1.3M91.3 127h.1M91.5 127.1l-.2 .1 2.3 1.4M93.6 128.6l.3-.2v11.5M93.6 128.6v11.4M93.9 139.9l1.4 .8M93.9 139.9l-.3 .1M94.2 136.8l13 7.5M94.5 136.2l12.7 7.3M94.6 128.9v7.1l-.6 1-.1 .1M107.2 136.4l2.3 1.4M107.2 136.4v11.4l2.3 1.4"/>
<path d="M107.4 136.3l-.2 .1M109.5 137.8l.3-.2v11.5M109.5 137.8v11.4M109.8 137.7l.2 .1M110 137.8v11.3M110.1 137.8h-.1M113.1 139.6v7l-.5 1.1-2.6 1.4M113.7 138.2l-.2 .2M113.7 137.8v.4M114 137.7a.91 .91 0 0 1 1.4 .4 1.17 1.17 0 0 1-1.9 .1l.2-.4M114 138.1a1.2 1.2 0 0 1 1.3 .1M114 137.7l-.3 .1"/>
<path d="M114 137.7v.4M114 138.1l-.3 .1M23.7 142.1v.4l9.9 5.7M23.7 142.1l9.9 5.7M26.4 140.6l-2.7 1.5M26.4 140.6l2.2 1.3M26.7 140l-.3 .6M26.7 140l1.9 1.2M26.7 142.7l-.1 .1M26.7 142.3v.4M27 142.1l.2-.1a.64 .64 0 0 1 .7 0 .64 .64 0 0 1 .3 .6 1.09 1.09 0 0 1-1.7 0l.2-.3M27 142.5h.1a1.11 1.11 0 0 1 1.1 .1"/>
<path d="M27 142.1l-.3 .2M27 142.1v.4M27 142.5l-.3 .2M31.3 143.5l15.6 9M31.6 142.9l15.3 8.8M33.6 147.8v.4M34.7 142.2a.74 .74 0 0 1 .7 .4 .74 .74 0 0 1-.1 .8 .86 .86 0 0 1-.6-1.2zM34.9 142.2l.1 .6 .5 .4M36.3 147.5l7.6 4.4-.5 1.6M36.3 147.5l-2.7 .3M36.3 147.9l7.5 4.3M36.3 147.5v.4"/>
<path d="M36.3 147.9l-2.7 .3M43.4 153.5l12.7 7.3M43.4 153.5v.3l12.7 7.4M46.9 145v10.4l.2 .2M46.9 145l.2 .1M47 145h-.1M47.1 145.1v10.5M47.2 145.1h-.1M48.3 149.1a.43 .43 0 0 1 .6-.2 .43 .43 0 0 1 .1 .7 .62 .62 0 0 1-.3 .5 .62 .62 0 0 1-.7 0v-.5zM48.8 148.9a1.02 1.02 0 0 1-.8 1.2M49.6 154l2.8 1.6M49.9 153.5l2.5 1.4"/>
<path d="M50 146.7v6.6l-.5 .9-2.4 1.4M50.5 145.5l-.1 .1M50.5 156.4l-.1 .1M50.5 145.1v.4M50.5 156v.4M50.8 145l.3-.1a.64 .64 0 0 1 .6-.1 .64 .64 0 0 1 .4 .6 1.09 1.09 0 0 1-1.8 0l.2-.3M50.8 155.9l.3-.1a.64 .64 0 0 1 .6 0 .64 .64 0 0 1 .4 .6 1.09 1.09 0 0 1-1.8 0l.2-.4M50.8 145.3l.7-.1 .5 .3M50.8 156.3l.7-.2 .5 .3M50.8 145l-.3 .1M50.8 155.9l-.3 .1M50.8 145v.3"/>
<path d="M50.8 155.9v.4M50.8 145.3l-.3 .2M50.8 156.3l-.3 .1M52.4 148.1v10.5l.2 .1M52.4 148.1l.2 .2M52.4 148.1h.1M52.6 148.3v10.4M52.6 148.2v.1M53.7 152.3a.43 .43 0 0 1 .6-.3 .43 .43 0 0 1 .1 .7 .62 .62 0 0 1-.3 .6 .62 .62 0 0 1-.7-.1v-.4zM54.2 152a1.02 1.02 0 0 1-.7 1.3M55 157.2l14.4 8.3M55.4 156.6l14 8.1"/>
<path d="M55.5 149.9v6.5l-.6 .9-2.3 1.4M69.4 158v10.4l.3 .2M69.4 158l.3 .1M69.5 158h-.1M69.7 158.1v10.5M69.7 158.1h.1M72.5 159.7v6.6l-.5 .9-2.3 1.4M73.1 158.5l-.2 .1M73.1 158.1v.4M73.3 158l.1-.1a.78 .78 0 0 1 1.2 .5 1.08 1.08 0 0 1-1.8 0l.3-.3M73.3 158.3l.7-.1 .6 .3M73.3 158l-.2 .1"/>
<path d="M73.3 158v.3M73.3 158.3l-.2 .2M95.3 140.7v.4M98.3 140.4v.4M98.3 140.8l-3 .3M98.3 140.4l8.2 4.8-.5 1.7M98.3 140.4l-3 .3M98.3 140.8l8.1 4.7M106 146.9l1.2 .7M106 146.9v.4l13.7 7.9M109.8 149.1l5.9 3.4M109.8 149l.2 .1"/>
<path d="M109.8 149.1l-.3 .1M111.3 142.1a.44 .44 0 0 1 .6-.2 .44 .44 0 0 1 .1 .7 .73 .73 0 0 1-1 .6 1.06 1.06 0 0 1 .3-1.1zM111.8 141.9a1.1 1.1 0 0 1-.8 1.4M112.7 147.5l3 1.7M113 146.9l2.7 1.5M113.7 150.1l-.2 .1M113.7 149.7v.4M114 149.5a.91 .91 0 0 1 1.4 .4 1.17 1.17 0 0 1-1.9 .1l.2-.3M114 149.9a1.2 1.2 0 0 1 1.3 .1M114 149.5l-.3 .2M114 149.5v.4M114 149.9l-.3 .2"/>
<path d="M115.7 141.1l.2 .1M115.7 141.1v11.6l2.3 1.4M115.7 141.1h.1M115.9 141.2l-.2 .1 2.3 1.4M118 142.7v11.4M118 142.7l.3-.2v11.5M118.3 154l1.4 .8M118.3 154l-.3 .1M118.6 150.9l16.9 9.7M118.9 150.3l16.6 9.5M119 143v7.1l-.6 1-.1 .1M119.7 154.8v.4"/>
<path d="M122.7 154.5l8.2 4.7-.6 1.7M122.7 154.5l-3 .3M122.7 154.5v.4M122.7 154.9l8.1 4.7M122.7 154.9l-3 .3M135 156.7a1.12 1.12 0 0 0 .5 1.1M135.5 157.1a.47 .47 0 0 0-.4-.4 .47 .47 0 0 0-.5 .2 .94 .94 0 0 0 .9 1.1M135.5 152.5v11.3l.2 .2M135.5 152.5l.2 .2M135.5 152.5h.1M135.7 152.7v11.3M135.8 152.6l-.1 .1"/>
<path d="M137 157a.47 .47 0 0 1 .7-.2 .47 .47 0 0 1 0 .7 .73 .73 0 0 1-1 .6 1.02 1.02 0 0 1 .3-1.1zM137.5 156.7a1.1 1.1 0 0 1-.8 1.4M138.8 154.4v7.1l-.6 1-2.5 1.5M139.5 153.1l-.2 .2M139.5 152.7v.4M139.8 152.6a.91 .91 0 0 1 1.4 .4 1.17 1.17 0 0 1-1.9 .1l.2-.4M139.8 153a1.2 1.2 0 0 1 1.3 .1M139.8 152.6l-.3 .1M139.8 152.6v.4M139.8 153l-.3 .1M141 155.3v.4M143.8 153.6a.43 .43 0 0 1 .5 0 .43 .43 0 0 1 .2 .4"/>
<path d="M143.8 154a.22 .22 0 0 1 .3 0 .22 .22 0 0 1 .1 .2M143.8 153.6l-2.8 1.7M143.8 154l-2.8 1.7M143.8 153.6v.4M143.8 154l.4 .2M144.2 154.2v10.6M144.5 154l-.3 .2M144.5 154v10.6M56.1 160.8v.4M58.8 160.5l7.6 4.4-.5 1.6M58.8 160.5l-2.7 .3M58.8 160.9l7.5 4.3"/>
<path d="M58.8 160.5v.4M58.8 160.9l-2.7 .3M65.9 166.5l12.7 7.3M65.9 166.5v.3l12.7 7.4M70.8 162.1a.43 .43 0 0 1 .7-.1 .43 .43 0 0 1 0 .6 .64 .64 0 0 1-1 .5 .98 .98 0 0 1 .3-1zM71.3 161.9v.6a.92 .92 0 0 1-.8 .6M72.1 167l2.8 1.6M72.4 166.5l2.5 1.4M73.1 169.4l-.2 .1M73.1 169v.4M73.3 168.9l.3-.1a.64 .64 0 0 1 .7 0 .64 .64 0 0 1 .3 .6 1.09 1.09 0 0 1-1.8 0l.3-.4M73.3 169.3l.7-.2 .6 .3"/>
<path d="M73.3 168.9l-.2 .1M73.3 168.9v.4M73.3 169.3l-.2 .1M74.9 161.1v10.5l.2 .1M74.9 161.1l.2 .2M74.9 161.1h.1M75.1 161.3v10.4M75.1 161.2v.1M76.3 165.2a.43 .43 0 0 1 .6-.1 .43 .43 0 0 1 0 .7 .64 .64 0 0 1-.9 .5 .98 .98 0 0 1 .3-1.1zM76.7 165v.6a.91 .91 0 0 1-.7 .7M77.5 170.2l15.7 9M77.9 169.6l15.3 8.8"/>
<path d="M78 162.9v6.5l-.6 .9-2.3 1.4M78.6 173.8v.4M81.4 173.5l7.6 4.4-.6 1.6M81.4 173.5l-2.8 .3M81.4 173.5v.4M81.4 173.9l7.5 4.3M81.4 173.9l-2.8 .3M88.4 179.5l9.9 5.6M88.4 179.5v.3l9.9 5.7M92.7 175.5l.1 .6 .4 .4M93.2 175.9h-.1a.4 .4 0 0 0-.4-.4 .4 .4 0 0 0-.4 .4l.1 .2a.75 .75 0 0 0 .8 .7M93.2 171.7v10.4l.2 .1"/>
<path d="M93.4 171.8v10.4M94.5 175.8a.43 .43 0 0 1 .7-.2 .43 .43 0 0 1 0 .7 .59 .59 0 0 1-.3 .6 .59 .59 0 0 1-.7-.1v-.5zM95 175.5v.7a.91 .91 0 0 1-.7 .6M96.3 173.4v6.6l-.6 .9-2.3 1.3M96.9 172.2l-.2 .2M96.9 171.9v.3M97.2 171.7l.2-.1a.64 .64 0 0 1 .7 0 .64 .64 0 0 1 .3 .6 1.09 1.09 0 0 1-1.7 0l.2-.3M97.2 172.1l.6-.1 .6 .2M97.2 171.7l-.3 .2M97.2 171.7v.4M97.2 172.1l-.3 .1M98.3 174.2v.4"/>
<path d="M100.9 172.7a.4 .4 0 0 1 .4 0 .4 .4 0 0 1 .2 .4M100.9 173.1a.2 .2 0 0 1 .2 0 .2 .2 0 0 1 .1 .2M100.9 172.7l-2.6 1.5M100.9 173.1l-2.6 1.5M100.9 172.7v.4M100.9 173.1l.3 .2M101.2 173.3v9.8M101.5 173.1l-.3 .2M101.5 173.1v9.8M130.3 160.9l10.7 6.2M130.3 160.9v.4l10.7 6.2M138.4 162.3l5.4 3.2"/>
<path d="M138.7 161.7l5.5 3.1M139.5 165l-.2 .1M139.5 164.6v.4M139.8 164.4a.91 .91 0 0 1 1.4 .4 1.17 1.17 0 0 1-1.9 .1l.2-.3M139.8 164.8a1.2 1.2 0 0 1 1.3 .1M139.8 164.4v.4M139.8 164.4l-.3 .2M139.8 164.8l-.3 .2M141 167.1v.4M143.8 165.5v.4M143.8 165.9l-2.8 1.6M143.8 165.5l-2.8 1.6"/>
<path d="M144.2 164.8l-.4 .7M144.5 164.6a1.56 1.56 0 0 1-.7 1.3M144.5 164.6l-.3 .2M95.8 180.7l5.1 2.9M96.1 180.1l5.1 3M96.9 183.2l-.2 .1M96.9 182.8v.4M97.2 182.6l.2-.1a.64 .64 0 0 1 .7 0 .64 .64 0 0 1 .3 .6 1.09 1.09 0 0 1-1.7 0l.2-.3M97.2 183l.6-.1 .6 .2M97.2 182.6v.4M97.2 182.6l-.3 .2M97.2 183l-.3 .2"/>
<path d="M98.3 185.1v.4M100.9 183.6v.4M100.9 183.6l-2.6 1.5M100.9 184l-2.6 1.5M101.2 183.1l-.3 .5M101.5 182.9l-.2 .7-.4 .4M101.5 182.9l-.3 .2"/>
<circle cx="71.9" cy="36.2" r="1"/>
<circle cx="189.9" cy="36.2" r="1"/>
<circle cx="71.9" cy="46.2" r="1"/>
<circle cx="189.9" cy="46.2" r="1"/>
<circle cx="223.4" cy="118.1" r="1.67"/>
</g>
<path d="M204.7 165.9h.7v4l1.5-1.6v1l.3-.2v-2.5h-1.3v-.7h3.4v.7h-1.4v2.1l2.3-1.5-2.3 2.2v2.8h-.7v-2.1l-.8 .8v-1l-1 .7v2h4.3v.7h-5v-2.2l-1.4 1 1.4-1.5z" fill-rule="evenodd" fill="#000"/>
<g fill="none" stroke="#000" stroke-width=".18" stroke-dasharray="15.2 1.3 1.3 1.3">
<path d="M58.2 28.6h2.2M59.3 27.2v2.8M71.4 36.2h-.7M71.9 35.6v-.7M71.9 36.7v.7M72.5 36.2h.7M189.4 36.2h-.7M189.9 35.6v-.7M189.9 36.7v.7M190.5 36.2h.7M71.4 46.2h-.7M71.9 45.6v-.7"/>
<path d="M71.9 46.7v.7M72.5 46.2h.7M153.9 53.7h3.6M189.4 46.2h-.7M189.9 45.6v-.7M189.9 46.7v.7M190.5 46.2h.7M202.6 81.1v3.3"/>
</g>
<path d="M54.8 31.7h152.2M207 50.6h-152.2" fill="none" stroke="#000" stroke-width=".18" stroke-dasharray="15.2 1.3 1.3 1.3" stroke-dashoffset="-1.8"/>
<path d="M153.9 56v-4.6" fill="none" stroke="#000" stroke-width=".18" stroke-dasharray="15.2 1.3 1.3 1.3" stroke-dashoffset="14.9"/>
<g fill="#000">
<path d="M56.8 26.5l.4-.4 1.1 1.7zM72.6 36.9l1.7 1.2-.5 .4zM192.1 44.1l.4 .5-1.8 1zM224.9 118.8l1.9 .6-.2 .6z"/>
<path d="M50.4 28.6l.3 2h-.6zM50.1 23.6h.6l-.3 2z"/>
<path d="M59.3 37.7l2-.3v.6zM52.8 37.4l2 .3-2 .3z"/>
<path d="M69.9 20.9l2 .3-2 .3zM54.8 21.2l2-.3v.6zM59.3 91.3l2-.3v.6zM52.8 91l2 .3-2 .3z"/>
<path d="M33.7 54.7h.6l-.3 2zM34 25.6l.3 2h-.6zM217.5 34.2h.6l-.3 2zM217.8 25.6l.3 2h-.6zM99.9 56.7l.3 2h-.6zM99.6 51.4h.6l-.3 2zM44.8 31.7l.3 2h-.6zM44.5 23.6h.6l-.3 2zM44.8 85.8l.3 2h-.6zM44.5 77.1h.6l-.3 2z"/>
<path d="M50.1 51.7h.6l-.3 2zM50.4 56.7l.3 2h-.6z"/>
<path d="M162.7 51.7h.6l-.3 2zM163 56.7l.3 2h-.6zM49.5 80.8h.6l-.3 2zM49.8 85.8l.3 2h-.6z"/>
<path d="M273.1 78.2l.5 .4-1.6 1.3zM64.2 117.9l1.6 1.2-1.9-.7zM82.7 130.7l1.9-.8-1.5 1.3z"/>
<path d="M59.3 91.3l2-.3v.6zM105.9 91l2 .3-2 .3z"/>
<path d="M182.8 98.8l2-.3v.6zM187.5 98.5l2 .3-2 .3zM71.9 21.2l2-.3v.6zM187.9 20.9l2 .3-2 .3zM189.9 21.2l2-.3v.6zM205 20.9l2 .3-2 .3zM54.8 66.7l2-.3v.6zM75.2 66.4l2 .3-2 .3zM77.2 66.7l2-.3v.6zM90.7 66.4l2 .3-2 .3zM92.7 66.7l2-.3v.6zM121.2 66.4l2 .3-2 .3zM123.2 66.7l2-.3v.6zM136.7 66.4l2 .3-2 .3zM138.7 66.7l2-.3v.6zM167.2 66.4l2 .3-2 .3zM169.2 66.7l2-.3v.6zM182.7 66.4l2 .3-2 .3zM184.7 66.7l2-.3v.6zM205 66.4l2 .3-2 .3zM72.9 61.4l2 .3-2 .3zM77.2 61.7l2-.3v.6zM90.7 60.9l2 .3-2 .3zM94.9 61.2l2-.3v.6zM54.8 15.6l2-.3v.6zM205 15.3l2 .3-2 .3zM107.9 91.3l2-.3v.6zM151.9 91l2 .3-2 .3z"/>
<path d="M217.2 99l2 .3-2 .3zM223.4 99.3l2-.3v.6z"/>
<path d="M217.2 94l2 .3-2 .3zM228.1 94.3l2-.3v.6z"/>
<path d="M177.8 103.3l.3 2h-.6zM177.5 129.3h.6l-.3 2zM217.8 36.2l.3 2h-.6zM217.5 44.2h.6l-.3 2zM217.8 46.2l.3 2h-.6zM217.5 54.7h.6l-.3 2zM44.8 31.7l.3 2h-.6zM44.5 48.6h.6l-.3 2zM44.5 48.6h.6l-.3 2zM44.8 56.7l.3 2h-.6zM213.5 77.1h.6l-.3 2zM213.8 85.8l.3 2h-.6zM209.2 104.3l.3 2h-.6zM208.9 129.9h.6l-.3 2z"/>
<path d="M214.2 104.3l.3 2h-.6zM213.9 116.1h.6l-.3 2z"/>
<path d="M63.1 176.8l1.3 1.1-1.6-.6zM58.9 174.7l1.6 .6-.3 .5zM57.7 173.7l1.3 1-1.6-.5zM41.9 164.9l1.5 .5-.3 .5zM40.6 163.8l1.2 1.1-1.5-.6zM36.4 161.8l1.6 .5-.3 .5zM35 160.7l1.3 1.1-1.6-.6zM18 151.3l1.6 .5-.3 .5z"/>
<path d="M86.3 190.3l1.2 1-1.5-.5zM64.4 177.9l1.5 .6-.3 .5z"/>
<path d="M87.1 184l1.3 1.1-1.6-.6zM93.3 188l1.6 .6-.3 .5z"/>
</g>
<path d="M256.7 92.5l1.5 1.6" fill="none" stroke="#000" stroke-width=".18" stroke-dasharray="6.3 1.3 1.3 1.3"/>
<path d="M258.5 94.3l1.5 1 1.8 .8 1.9 .5 1.9 .1 1.9-.1 1.9-.5 1.8-.8 1.5-1.1" fill="none" stroke="#000" stroke-width=".18" stroke-dasharray="6.3 1.3 1.3 1.3" stroke-dashoffset=".6"/>
<path d="M153.4 166.2h37.4v14.6h-37.4z" fill="none" stroke="#2e75b6" stroke-width=".34"/>
<text font-size="5.6" x="219.5" y="169.6">LTL Transformers (Pvt) Ltd</text>
<text font-size="4.8" x="276.9" y="42.3">Z</text>
<g font-size="3.6" fill="#2e74b5">
<text x="156.4" y="170.9">Issued for Production</text>
<text x="165.5" y="178.4">QA DEPT</text>
</g>
<text font-size="3.6" fill="#f00" x="161.7" y="174.6">27 JAN 2023</text>
<g font-size="3.6" fill="#538135">
<text x="161.7" y="183.5">CONTROLLED</text>
<text x="164.4" y="187.6">IF GREEN</text>
</g>
<text font-size="3.5" x="227.2" y="188.4">STEEL CLAMP TOP</text>
<g font-size="2.8">
<text x="127.3" y="14.9">1370</text>
<text x="198.3" y="12.1">USE SUITABLE ANTI-CORROSIVE HOT OIL RESISTANT PRIMER</text>
<text x="49.6" y="22.7" transform="rotate(-90 49.6 22.7)">27</text>
<text x="60.6" y="20.4">154</text>
<text x="127.3" y="20.4">1062</text>
<text x="195.7" y="20.4">154</text>
<text x="44.1" y="30.7" transform="rotate(-90 44.1 30.7)">55</text>
<text x="217.1" y="33" transform="rotate(-90 217.1 33)">95</text>
<text x="62" y="37">40</text>
<text x="77.1" y="40.3" transform="rotate(45 77.1 40.3)">18</text>
<text x="195.5" y="40.9" transform="rotate(-38 195.5 40.9)">18</text>
<text x="33.3" y="44.1" transform="rotate(-90 33.3 44.1)">280</text>
<text x="44.1" y="43.8" transform="rotate(-90 44.1 43.8)">170</text>
<text x="99.2" y="46.9" transform="rotate(-90 99.2 46.9)">30</text>
<text x="217.1" y="43.1" transform="rotate(-90 217.1 43.1)">90</text>
<text x="162.3" y="48.9" transform="rotate(-90 162.3 48.9)">27</text>
<text x="217.1" y="53.5" transform="rotate(-90 217.1 53.5)">95</text>
<text x="44.1" y="55.2" transform="rotate(-90 44.1 55.2)">55</text>
<text x="49.6" y="63.8" transform="rotate(-90 49.6 63.8)">27</text>
<text x="63.4" y="66">201</text>
<text x="66.8" y="61">20</text>
<text x="82.3" y="66">140</text>
<text x="84.6" y="60.4">20</text>
<text x="104.8" y="66">274</text>
<text x="128.3" y="66">140</text>
<text x="150.8" y="66">274</text>
<text x="174.3" y="66">140</text>
<text x="193.3" y="66">201</text>
<text x="44.1" y="84.4" transform="rotate(-90 44.1 84.4)">60</text>
<text x="213" y="84.4" transform="rotate(-90 213 84.4)">60</text>
<text x="49.1" y="92.9" transform="rotate(-90 49.1 92.9)">27</text>
<text x="55.1" y="90.5">40</text>
<text x="80.5" y="90.5">438</text>
<text x="128.2" y="90.5">414</text>
<text x="221.6" y="93.5">53</text>
<text x="117.7" y="101.5">6mm MS - 02NOS.</text>
<text x="121.4" y="97.6">STEEL CLAMP</text>
<text x="184.2" y="98.1">40</text>
<text x="219.2" y="98.5">25</text>
<text x="213.5" y="113.2" transform="rotate(-90 213.5 113.2)">83</text>
<text x="177" y="120.1" transform="rotate(-90 177 120.1)">168</text>
<text x="208.5" y="120.9" transform="rotate(-90 208.5 120.9)">166</text>
<text x="232.8" y="121.9" transform="rotate(26 232.8 121.9)">20</text>
<text x="168.7" y="137">STRP. SUPPORT - 4mm</text>
<text x="214.2" y="136.5">WEB - 4mm</text>
<text x="179.8" y="139.8">04NOS.</text>
<text x="217.8" y="140.3">06Nos.</text>
<text x="24.9" y="154.3" transform="rotate(30 24.9 154.3)">336</text>
<text x="37.4" y="161.5" transform="rotate(30 37.4 161.5)">100</text>
<text x="48.4" y="167.8" transform="rotate(30 48.4 167.8)">314</text>
<text x="59.9" y="174.5" transform="rotate(30 59.9 174.5)">100</text>
<text x="216.1" y="174.1">154/11, Railway Station Road, Angulana, Moratuwa, Sri lanka</text>
<text x="73.6" y="182.4" transform="rotate(30 73.6 182.4)">426</text>
<text x="89.6" y="184.9" transform="rotate(30 89.6 184.9)">90</text>
<text x="231" y="181.6">SIAM CITY CEMENT</text>
</g>
<g font-size="2.7">
<text x="28.7" y="17.7">20x25</text>
<text x="40.4" y="17.7">SLOT</text>
<text x="278.6" y="74.4">WELD</text>
<text x="257" y="101.1">DETAIL</text>
<text x="270.3" y="101.1">Z</text>
<text x="48.1" y="114.4">WEB</text>
<text x="49.7" y="136.3">STRAP</text>
<text x="61.7" y="136.3">SUPPORT</text>
</g>
<g font-size="2.1">
<text x="207.8" y="149.6">HOLE SIZE ±0.05 / HOLE C-C ±0.05 / OTHER LINIER DIMENSIONS ±1</text>
<text x="212.9" y="146.4">GENERAL TOLERANCES UNLESS OTHERWISE SPECIFIED</text>
<text x="225" y="191.9">2000kVA 3.3kV/440V TRANSFORMER</text>
</g>
<g font-size="1.8">
<text x="200.9" y="162.1">REVISION NO.</text>
<text x="218.6" y="162.1">DATE</text>
<text x="232" y="162.1">DRAWN</text>
<text x="252.6" y="162.1">DESCRIPTION</text>
<text x="276.3" y="162.1">APPROVED BY</text>
<text x="200.5" y="179">PROJECT:</text>
<text x="200.4" y="186">TITLE :</text>
<text x="200.7" y="195.4">DESIGNED BY:</text>
<text x="230.5" y="197.4">DRAWN BY:</text>
<text x="230.6" y="194.9">SCALE:</text>
<text x="244.9" y="197.5">PRASHANTH</text>
<text x="244.9" y="194.9">1:9</text>
<text x="264.4" y="197.4">DESIGN NO: 20003.3440</text>
<text x="264.4" y="194.9">UNITS:</text>
<text x="272.7" y="194.9">mm</text>
<text x="278.6" y="194.9">SIZE:</text>
<text x="285.6" y="194.9">A4</text>
<text x="200.7" y="202">APPROVED BY:</text>
<text x="200.7" y="198.6">REVIEWED BY:</text>
<text x="230.5" y="199.9">DRAWING NO: DRW/CT-2237/14-1</text>
<text x="230.5" y="202.4">DATE:</text>
<text x="244.8" y="202.3">27/01/2023</text>
<text x="264.5" y="202.3">REV:00</text>
</g>
<text font-size="1.5" x="291.8" y="202.7" transform="rotate(-90 291.8 202.7)">C:\USERS\PC\ONEDRIVE - LAKDHANAVI LIMITED\DRAWINGS IN LTL-DB\CONTRACTS 2008 -2016\CT2022\CT-2237 2000 33 440 INSEE SIAM CITY CEMENT\MODEL-5 (LEFT) NEW\</text>
</svg>
